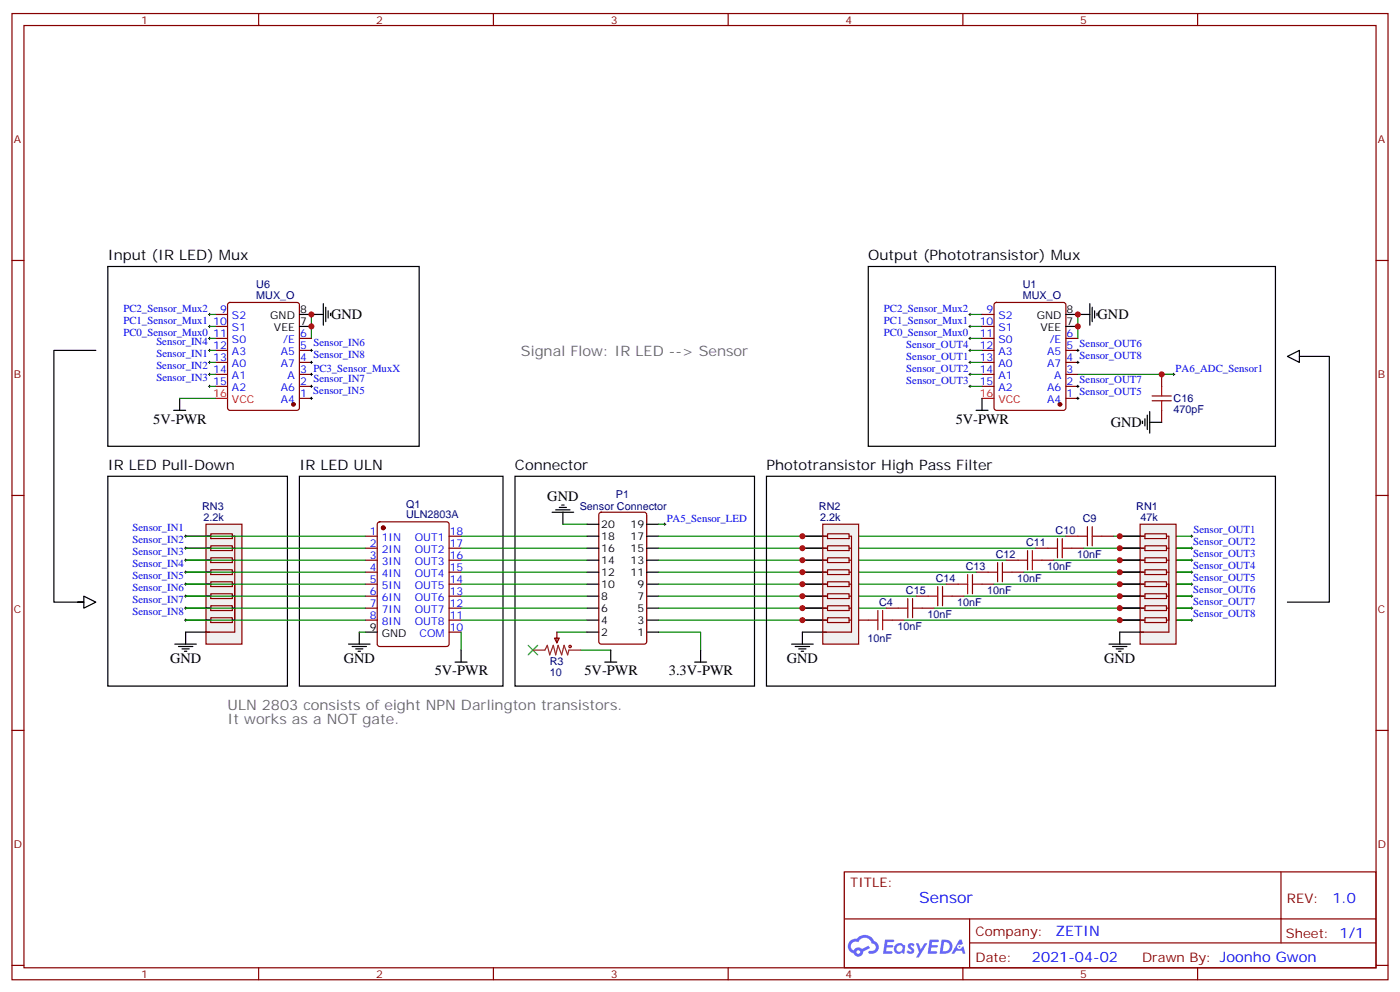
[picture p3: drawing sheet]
<svg xmlns="http://www.w3.org/2000/svg" width="412mm" height="292mm" viewBox="0 0 412 292" stroke-linecap="round" stroke-linejoin="round" font-family="sans-serif">
<g fill="none" stroke="#870000" stroke-width=".35">
<path d="M3.5 4h405.4v284.3h-405.4zM7.1 7.5h398.2v277.3h-398.2zM76.2 4v3.5M145.3 4v3.5M214.5 4v3.5M283.6 4v3.5M352.8 4v3.5M3.5 76.7h3.6M405.3 76.7h3.6M3.5 145.8h3.6M405.3 145.8h3.6M3.5 214.9h3.6"/>
<path d="M405.3 214.9h3.6M248.7 256.6h156.6v28.2h-156.6zM377.3 256.6v20.9M248.7 270.4h156.5M285.6 277.5h119.6M285.6 270.4v14.1M3.5 284.1h3.6M76.2 284.8v3.5M145.3 284.8v3.5M214.5 284.8v3.5M283.6 284.8v3.5M352.8 284.8v3.5"/>
<path d="M405.3 284.1h3.6"/>
</g>
<g fill="#5487ff">
<path d="M267.7 277.8a1.22 1.22 0 0 1 1.7 .2l-.4 .6a.47 .47 0 0 0-.3-.4 .47 .47 0 0 0-.5 .2l.1 .2a1.14 1.14 0 0 1 .8 1.8 1.14 1.14 0 0 1-1.9 0l-.2-.2 .5-.6 .7 .4a.29 .29 0 0 0 .3-.2 .29 .29 0 0 0-.2-.3 1.04 1.04 0 0 1-.6-1.7z"/>
<path d="M260.7 276.5h2.4l.3 .2-.2 .5h-1.8l-.1 .9h1.5l.3 .4-.3 .3h-1.6l-.2 1.1 1.7 .1 .2 .3-.2 .3-2.6 .1z"/>
<path d="M273.8 276.5h2.4l.3 .2-.1 .5h-1.8l-.2 .9h1.6l.3 .4-.4 .3h-1.6l-.1 1.1 1.7 .1 .2 .3-.2 .3-2.6 .1z"/>
<path d="M282.6 276.5h.7l.3 1.3-.6 .3a.69 .69 0 0 0-1 .3 .69 .69 0 0 0 .4 .9 .69 .69 0 0 0 .9-.6l.5-.3 .6 2.2h-.8l-.2-.8h-1.8l-.5 .8h-.8z"/>
<path d="M269.8 277.6h.8l.6 1.8 1.1-1.8h.9l-2.6 4.2h-.8l.9-1.6z"/>
<path d="M277.4 276.5l-.6 4.2h1.3a2.11 2.11 0 0 0 2.5-2.2 2.11 2.11 0 0 0-2.5-2zM278.1 277.2a1.39 1.39 0 0 1 1.7 1.5 1.39 1.39 0 0 1-1.8 1.2h-.3z"/>
<path d="M263.7 278.1a1.54 1.54 0 0 0-.1 2.2 1.54 1.54 0 0 0 2.2 .1l.6 .3 .3-2.3-.2-.3h-.4a1.49 1.49 0 0 0-2.4 0zM264 279.1a.94 .94 0 0 1 1.8 0 .94 .94 0 0 1-1.8 0z"/>
<path d="M250.4 276.9a2.18 2.18 0 0 0 1.1 3.7 1.44 1.44 0 0 0 1.6 .9 1.44 1.44 0 0 0 1.2-1.5l2-1-.5-.7-1.9 1a1.47 1.47 0 0 0-2.4 .4 1.39 1.39 0 0 1-.7-1.9 1.39 1.39 0 0 1 2-.5 2.12 2.12 0 0 1 2.2-1.3 2.12 2.12 0 0 1 1.9 1.7 1.14 1.14 0 0 1 1.1 1.4 1.14 1.14 0 0 1-1.7 .7 .43 .43 0 0 0-.5 .4 .43 .43 0 0 0 .4 .5 1.98 1.98 0 0 0 2.5-1.3 1.98 1.98 0 0 0-1.2-2.5 3.1 3.1 0 0 0-5.3-.7l-.9 .1zM252.3 280.2a.55 .55 0 0 1 1.1 0 .55 .55 0 0 1-1.1 0z"/>
<circle cx="282.6" cy="278.6" r=".26"/>
</g>
<g fill="none" stroke="#000" stroke-width=".35">
<path d="M31.7 78.4h91.8v52.9h-91.8zM255.8 78.4h119.9v52.9h-119.9zM88.2 92.5h7M88.2 96.1h3.5M95.2 89.4v6.3M96 90.4v4.3M96.7 91.5v2.1M97.4 92.2v.7M314 92.5h7M314 96.1h3.5M321 89.4v6.3M321.7 90.4v4.3"/>
<path d="M322.4 91.5v2.1M323.1 92.2v.7M52.9 117.2v3.6M289.3 117.2v3.6M51.2 120.8h3.5M287.5 120.8h3.5M151.7 140.2h70.5v61.7h-70.5zM172.9 157.8h3.5M172.9 154.3h3.5M190.5 157.8h3.5M190.5 154.3h3.5M172.9 179h3.5"/>
<path d="M172.9 175.4h3.5M172.9 171.9h3.5M172.9 168.4h3.5M172.9 164.9h3.5M172.9 161.3h3.5M190.5 179h3.5M190.5 175.4h3.5M190.5 171.9h3.5M190.5 168.4h3.5M190.5 164.9h3.5M190.5 161.3h3.5M172.9 186h3.5"/>
<path d="M172.9 182.5h3.5M178.2 194.8h3.5M179.9 191.3v3.5M190.5 186h3.5M190.5 182.5h3.5M204.6 194.8h3.5M206.4 191.3v3.5"/>
</g>
<g fill="none" stroke="#008700" stroke-width=".35">
<path d="M61.7 99.6h1.8M61.7 96.1h1.8M61.7 92.5h1.8M91.7 92.5v7.1M285.8 99.6h3.5M285.8 96.1h3.5M285.8 92.5h3.5M317.5 92.5v7.1M61.7 113.7h1.8M61.7 110.2h1.8M61.7 106.6h1.8M61.7 103.1h1.8"/>
<path d="M285.8 113.7h3.5M285.8 110.2h3.5M285.8 106.6h3.5M285.8 103.1h3.5M164 186h8.9M171.1 191.3h8.8M194 186h12.4v5.3"/>
</g>
<g fill="none" stroke="#870000" stroke-width=".35">
<path d="M63.5 99.6h3.5M63.5 92.5h3.5M63.5 96.1h3.5M67.3 89.2l.4-.2h19.8l.6 .4 .1 30.7-.5 .6-20 .1-.6-.5-.1-30.6zM88.2 99.6h3.5M289.3 99.6h3.5M289.3 92.5h3.5M289.3 96.1h3.5M293 89.2l.5-.2h19.8l.6 .4 .1 30.7-.5 .6-20 .1-.6-.5-.1-30.6zM314 99.6h3.5M63.5 113.7h3.5M63.5 110.2h3.5"/>
<path d="M63.5 106.6h3.5M63.5 103.1h3.5M88.2 117.2h3.5M88.2 113.7h3.5M88.2 110.2h3.5M88.2 106.6h3.5M88.2 103.1h3.5M289.3 113.7h3.5M289.3 110.2h3.5M289.3 106.6h3.5M289.3 103.1h3.5M314 117.2h3.5"/>
<path d="M314 113.7h3.5M314 110.2h3.5M314 106.6h3.5M314 103.1h3.5M176.6 150.9l.5-.2h12.7l.6 .5 .1 37.6-.5 .7h-12.9l-.7-.4v-37.7zM163.3 187.8h1.4l-.7 1.4zM164 186v3.2"/>
</g>
<g fill="#870000" stroke="#870000" stroke-width=".35">
<circle cx="86.4" cy="119" r=".53"/>
<circle cx="312.2" cy="119" r=".53"/>
</g>
<path d="M63.5 117.2h3.5M289.3 117.2h3.5" fill="none" stroke="#f00" stroke-width=".35"/>
<path d="M155.6 189.9l2.8 2.8M158.4 189.9l-2.8 2.8" fill="none" stroke="#3c3" stroke-width=".35"/>
<path d="M157 191.3h3.5l.7-1.4 .7 2.8 1.1-2.8 .7 2.8 .7-2.8 1.1 2.8 .7-2.8 1 2.8 .4-1.4h3.5" fill="none" stroke="#8c2424" stroke-width=".35"/>
<circle cx="167.9" cy="190.3" r=".35" fill="none" stroke="#a10000" stroke-width=".35"/>
<g fill="none" stroke="#000" stroke-width=".29">
<path d="M61.4 96.1h.7M61.4 99.6h.7M61.4 92.5h.7M61.7 92.2v.7M61.7 95.7v.7M61.7 99.2v.7M285.4 96.1h.7M285.4 99.6h.7M285.4 92.5h.7M285.8 92.2v.7M285.8 95.7v.7M285.8 99.2v.7"/>
<path d="M61.4 110.2h.7M61.4 106.6h.7M61.4 113.7h.7M61.4 103.1h.7M61.7 102.8v.7M61.7 106.3v.7M61.7 109.8v.7M61.7 113.3v.8M91.4 110.2h.7M91.4 106.6h.7M91.4 113.7h.7M91.4 103.1h.7"/>
<path d="M91.4 117.2h.7M91.7 102.8v.7M91.7 106.3v.7M91.7 109.8v.7M91.7 113.3v.8M91.7 116.9v.7M285.4 110.2h.7M285.4 106.6h.7M285.4 113.7h.7M285.4 103.1h.7M285.8 102.8v.7M285.8 106.3v.7"/>
<path d="M285.8 109.8v.7M285.8 113.3v.8M317.1 106.6h.8M317.1 113.7h.8M317.1 103.1h.8M317.1 117.2h.8M317.5 102.8v.7M317.5 106.3v.7M317.5 113.3v.8M317.5 116.9v.7M345.4 110.2h.7M345.7 109.8v.7"/>
<path d="M54.3 157.8h.7M54.7 157.4v.8M54.3 175.4h.7M54.3 179h.7M54.3 171.9h.7M54.3 168.4h.7M54.3 164.9h.7M54.3 161.3h.7M54.7 161v.7M54.7 164.5v.7M54.7 168v.7M54.7 171.6v.7"/>
<path d="M54.7 175.1v.7M54.7 178.6v.7M54.3 182.5h.7M54.7 182.1v.7"/>
</g>
<path d="M60.7 154.3h10.6v35.2h-10.6z" fill="#f0f0f0" stroke="#870000" stroke-width=".35"/>
<g fill="none" stroke="#000" stroke-width=".35">
<path d="M336.5 123.9v.7M337.3 123.2v2.1M338 122.2v4.2M338.7 124.3h3.5M338.7 121.1v6.4M31.7 140.2h53v61.7h-53zM54.7 157.8h7M88.2 140.2h60v61.7h-60zM162.6 150.7h6.4M163.7 150h4.2M164.7 149.3h2.2M165.5 148.6h.7"/>
<path d="M165.8 150.7v3.6M54.7 179h7M54.7 175.4h7M54.7 171.9h7M54.7 168.4h7M54.7 164.9h7M54.7 161.3h7M51.5 189.5h6.4M52.6 190.3h4.2M53.6 191h2.1M54.3 191.7h.7M54.7 182.5h7"/>
<path d="M61.7 186h-7v3.5M102.7 189.5h6.3M103.7 190.3h4.2M104.8 191h2.1M105.5 191.7h.7M105.8 186v3.5M107.6 186h3.5M134.1 194.8h3.5M135.8 191.3v3.5M233.2 189.5h6.3M234.2 190.3h4.3M235.3 191h2.1"/>
<path d="M236 191.7h.7M236.4 186v3.5M326.7 189.5h6.3M327.7 190.3h4.3M328.8 191h2.1M329.5 191.7h.7M329.8 186v3.5"/>
</g>
<g fill="none" stroke="#870000" stroke-width=".35">
<path d="M342.2 110.2v3.5M342.2 120.8v3.5M60.7 157.8h1.4M62.1 157.1h6.3v1.4h-6.3zM68.4 157.8h.7v28.2h-8.4M107.6 157.8h3.5M111.4 153.8l.4-.2h19.8l.6 .4 .1 35.5-.5 .7-20 .1-.6-.5-.1-35.5zM132.3 157.8h3.5M314 157.8h3.5M324.6 157.8h3.5M60.7 179h1.4M60.7 175.4h1.4"/>
<path d="M60.7 171.9h1.4M60.7 168.4h1.4M60.7 164.9h1.4M60.7 161.3h1.4M62.1 178.3h6.3v1.4h-6.3zM62.1 174.7h6.3v1.4h-6.3zM62.1 171.2h6.3v1.4h-6.3zM62.1 167.7h6.3v1.4h-6.3zM62.1 164.1h6.3v1.5h-6.3zM62.1 160.6h6.3v1.4h-6.3zM68.4 179h.7M68.4 175.4h.7"/>
<path d="M68.4 171.9h.7M68.4 168.4h.7M68.4 164.9h.7M68.4 161.3h.7M107.6 179h3.5M107.6 175.4h3.5M107.6 171.9h3.5M107.6 168.4h3.5M107.6 164.9h3.5M107.6 161.3h3.5M132.3 179h3.5M132.3 175.4h3.5"/>
<path d="M132.3 171.9h3.5M132.3 168.4h3.5M132.3 164.9h3.5M132.3 161.3h3.5M261.1 179h3.5M269.9 175.4h3.5M271.6 179h3.6M278.7 171.9h3.5M280.5 175.4h3.5M287.5 168.4h3.5M289.3 171.9h3.5M296.3 164.9h3.6"/>
<path d="M298.1 168.4h3.5M305.2 161.3h3.5M306.9 164.9h3.5M315.7 161.3h3.6M60.7 182.5h1.4M62.1 181.8h6.3v1.4h-6.3zM68.4 182.5h.7M107.6 182.5h3.5M132.3 182.5h3.5M132.3 186h3.5M252.2 182.5h3.6M262.8 182.5h3.5"/>
</g>
<g fill="none" stroke="#a10000" stroke-width=".35">
<path d="M339.4 116.5h5.6M339.4 117.9h5.6M342.2 113.7v2.8M342.2 117.9v2.9M311.5 158.5v5.6M312.9 158.5v5.6M317.5 157.8h2.8M320.3 155v5.6M321.7 157.8h2.9M321.7 155v5.6M258.6 179.7v5.6M260 179.7v5.6"/>
<path d="M264.6 179h2.8M267.4 176.1v5.7M268.8 179h2.8M268.8 176.1v5.7M273.4 175.4h2.8M276.2 172.6v5.7M277.6 175.4h2.9M277.6 172.6v5.7M282.2 171.9h2.8M285 169.1v5.6M286.5 171.9h2.8M286.5 169.1v5.6"/>
<path d="M291 168.4h2.9M293.9 165.6v5.6M295.3 168.4h2.8M295.3 165.6v5.6M299.9 164.9h2.8M302.7 162v5.7M304.1 164.9h2.8M304.1 162v5.7M308.7 161.3h2.8M312.9 161.3h2.8M255.8 182.5h2.8M260 182.5h2.8"/>
</g>
<g fill="none" stroke="#008700" stroke-width=".35">
<path d="M317.5 110.2h28.2M135.8 157.8h37.1M165.8 154.3h7.1M194 154.3h1.8M194 157.8h120M135.8 168.4h37.1M135.8 161.3h37.1M135.8 164.9h37.1M135.8 171.9h37.1M135.8 175.4h37.1M135.8 179h37.1M194 168.4h93.5"/>
<path d="M194 161.3h111.2M194 164.9h102.3M194 171.9h84.7M194 175.4h75.9M194 179h67.1M275.2 179h75.8M284 175.4h67M292.8 171.9h58.2M301.6 168.4h49.4M310.4 164.9h40.6M319.3 161.3h31.7M135.8 186v5.3"/>
<path d="M135.8 182.5h37.1M194 182.5h58.2M266.3 182.5h84.7"/>
</g>
<g fill="none" stroke="#000" stroke-width=".29">
<path d="M195.4 154.3h.7M195.8 153.9v.7M350.7 157.8h.7M351 157.4v.8M350.7 161.3h.7M350.7 164.9h.7M350.7 168.4h.7M350.7 171.9h.7M350.7 175.4h.7M350.7 179h.7M351 161v.7M351 164.5v.7"/>
<path d="M351 168v.7M351 171.6v.7M351 175.1v.7M351 178.6v.7M350.7 182.5h.7M351 182.1v.7"/>
</g>
<circle cx="112.9" cy="155.3" r=".53" fill="#870000" stroke="#870000" stroke-width=".35"/>
<path d="M242.4 154.3h10.5v35.2h-10.5z" fill="#f0f0f0" stroke="#870000" stroke-width=".35"/>
<path d="M236.4 157.8h7M236.4 179h7M236.4 175.4h7M236.4 171.9h7M236.4 168.4h7M236.4 164.9h7M236.4 161.3h7M236.4 186h7M236.4 182.5h7" fill="none" stroke="#000" stroke-width=".35"/>
<g fill="none" stroke="#870000" stroke-width=".35">
<path d="M242.4 157.8h1.4M243.8 157.1h6.3v1.4h-6.3zM250.1 157.8h.7v28.2h-8.4M242.4 179h1.4M242.4 175.4h1.4M242.4 171.9h1.4M242.4 168.4h1.4M242.4 164.9h1.4M242.4 161.3h1.4M243.8 178.3h6.3v1.4h-6.3zM243.8 174.7h6.3v1.4h-6.3zM243.8 171.2h6.3v1.4h-6.3z"/>
<path d="M243.8 167.7h6.3v1.4h-6.3zM243.8 164.1h6.3v1.5h-6.3zM243.8 160.6h6.3v1.4h-6.3zM250.1 179h.7M250.1 175.4h.7M250.1 171.9h.7M250.1 168.4h.7M250.1 164.9h.7M250.1 161.3h.7M242.4 182.5h1.4M243.8 181.8h6.3v1.4h-6.3zM250.1 182.5h.7"/>
</g>
<path d="M328.1 157.8h22.9M329.8 179h21.2M329.8 175.4h21.2M329.8 171.9h21.2M329.8 168.4h21.2M329.8 164.9h21.2M329.8 161.3h21.2M329.8 182.5h21.2" fill="none" stroke="#008700" stroke-width=".35"/>
<path d="M335.8 154.3h10.6v35.2h-10.6z" fill="#f0f0f0" stroke="#870000" stroke-width=".35"/>
<path d="M28.2 103.1h-12.3v74.1h8.8v-1.8l3.5 1.8-3.5 1.8v-1.8h-1.8M382.8 104.9v1.7l-3.6-1.7 3.6-1.8v1.8h8.8v72.3h-12.4M225.8 140.2h149.9v61.7h-149.9zM329.8 157.8h7.1M329.8 179h7.1M329.8 175.4h7.1M329.8 171.9h7.1M329.8 168.4h7.1M329.8 164.9h7.1M329.8 161.3h7.1M329.8 186h7.1M329.8 182.5h7.1" fill="none" stroke="#000" stroke-width=".35"/>
<g fill="none" stroke="#870000" stroke-width=".35">
<path d="M335.8 157.8h1.5M337.3 157.1h6.3v1.4h-6.3zM343.6 157.8h.7v28.2h-8.5M335.8 179h1.5M335.8 175.4h1.5M335.8 171.9h1.5M335.8 168.4h1.5M335.8 164.9h1.5M335.8 161.3h1.5M337.3 178.3h6.3v1.4h-6.3zM337.3 174.7h6.3v1.4h-6.3zM337.3 171.2h6.3v1.4h-6.3z"/>
<path d="M337.3 167.7h6.3v1.4h-6.3zM337.3 164.1h6.3v1.5h-6.3zM337.3 160.6h6.3v1.4h-6.3zM343.6 179h.7M343.6 175.4h.7M343.6 171.9h.7M343.6 168.4h.7M343.6 164.9h.7M343.6 161.3h.7M335.8 182.5h1.5M337.3 181.8h6.3v1.4h-6.3zM343.6 182.5h.7"/>
</g>
<path d="M52.9 117.2h10.6M54.7 157.8h52.9M54.7 161.3h52.9M54.7 164.9h52.9M54.7 168.4h52.9M54.7 171.9h52.9M54.7 175.4h52.9M54.7 179h52.9M54.7 182.5h52.9M105.8 186h1.8" fill="none" stroke="#008700" stroke-width=".35"/>
<g fill="#c00">
<circle cx="91.7" cy="92.5" r=".88"/>
<circle cx="91.7" cy="96.1" r=".88"/>
<circle cx="317.5" cy="92.5" r=".88"/>
<circle cx="317.5" cy="96.1" r=".88"/>
<circle cx="342.2" cy="110.2" r=".88"/>
<circle cx="236.4" cy="179" r=".88"/>
<circle cx="236.4" cy="182.5" r=".88"/>
<circle cx="236.4" cy="175.4" r=".88"/>
<circle cx="236.4" cy="171.9" r=".88"/>
<circle cx="236.4" cy="168.4" r=".88"/>
<circle cx="236.4" cy="164.9" r=".88"/>
<circle cx="236.4" cy="161.3" r=".88"/>
<circle cx="236.4" cy="157.8" r=".88"/>
<circle cx="329.8" cy="157.8" r=".88"/>
<circle cx="329.8" cy="161.3" r=".88"/>
<circle cx="329.8" cy="164.9" r=".88"/>
<circle cx="329.8" cy="168.4" r=".88"/>
<circle cx="329.8" cy="171.9" r=".88"/>
<circle cx="329.8" cy="175.4" r=".88"/>
<circle cx="329.8" cy="179" r=".88"/>
<circle cx="329.8" cy="182.5" r=".88"/>
</g>
<text font-size="4.6" fill="#00f" x="270.8" y="265.6">Sensor</text>
<g font-size="4.2">
<text x="31.7" y="76.7">Input (IR LED) Mux</text>
<text x="255.8" y="76.7">Output (Phototransistor) Mux</text>
<text x="97.5" y="94">GND</text>
<text x="323.3" y="94">GND</text>
<text x="45.2" y="124.7">5V-PWR</text>
<text x="281.5" y="124.7">5V-PWR</text>
<text x="327.2" y="125.7">GND</text>
<text x="31.7" y="138.4">IR LED Pull-Down</text>
<text x="88.2" y="138.4">IR LED ULN</text>
<text x="151.7" y="138.4">Connector</text>
<text x="225.8" y="138.4">Phototransistor High Pass Filter</text>
<text x="161.2" y="147.5">GND</text>
<text x="50.1" y="195.2">GND</text>
<text x="101.2" y="195.2">GND</text>
<text x="231.8" y="195.2">GND</text>
<text x="325.3" y="195.2">GND</text>
<text x="128.1" y="198.8">5V-PWR</text>
<text x="172.2" y="198.8">5V-PWR</text>
<text x="197" y="198.8">3.3V-PWR</text>
</g>
<g font-size="4.2" fill="#666">
<text x="153.5" y="104.9">Signal Flow: IR LED --&gt; Sensor</text>
<text x="67" y="209">ULN 2803 consists of eight NPN Darlington transistors.</text>
<text x="67" y="213.2">It works as a NOT gate.</text>
</g>
<g font-size="4.2" fill="#00f">
<text x="392.5" y="265.8">1.0</text>
<text x="310.9" y="275.4">ZETIN</text>
<text x="304" y="283.2">2021-04-02</text>
</g>
<g font-size="3.9" fill="#800">
<text x="250.5" y="261.2">TITLE:</text>
<text x="379.1" y="265.8">REV:</text>
<text x="287.4" y="275.4">Company:</text>
<text x="378.7" y="276">Sheet: 1/1</text>
<text x="287.4" y="283">Date:</text>
<text x="336.4" y="283.1">Drawn By: Joonho Gwon</text>
</g>
<g font-size="3.2" fill="#800">
<text x="41.6" y="7">1</text>
<text x="110.8" y="7">2</text>
<text x="179.9" y="7">3</text>
<text x="249.1" y="7">4</text>
<text x="318.2" y="7">5</text>
<text x="4.1" y="42.1">A</text>
<text x="405.9" y="42.1">A</text>
<text x="4.1" y="111.2">B</text>
<text x="405.9" y="111.2">B</text>
<text x="4.1" y="180.4">C</text>
<text x="405.9" y="180.4">C</text>
<text x="4.1" y="249.5">D</text>
<text x="405.9" y="249.5">D</text>
<text x="41.6" y="287.8">1</text>
<text x="110.8" y="287.8">2</text>
<text x="179.9" y="287.8">3</text>
<text x="249.1" y="287.8">4</text>
<text x="318.2" y="287.8">5</text>
</g>
<g font-size="3.2" fill="#000080">
<text x="75.5" y="87.9">MUX_O</text>
<text x="75.5" y="84.8">U6</text>
<text x="301.3" y="87.9">MUX_O</text>
<text x="301.3" y="84.8">U1</text>
<text x="345.7" y="118.3">C16</text>
<text x="345.7" y="121.5">470pF</text>
<text x="119.6" y="149.4">Q1</text>
<text x="181.4" y="146.5">P1</text>
<text x="59.6" y="150">RN3</text>
<text x="59.9" y="153.2">2.2k</text>
<text x="119.6" y="152.5">ULN2803A</text>
<text x="170.8" y="150.2">Sensor Connector</text>
<text x="241.2" y="150">RN2</text>
<text x="241.6" y="153.2">2.2k</text>
<text x="318.9" y="153.6">C9</text>
<text x="334.7" y="150">RN1</text>
<text x="336" y="153.2">47k</text>
<text x="302.3" y="160.7">C11</text>
<text x="311" y="157.2">C10</text>
<text x="284.5" y="167.7">C13</text>
<text x="293.3" y="164.2">C12</text>
<text x="308.5" y="167.8">10nF</text>
<text x="317.3" y="164.3">10nF</text>
<text x="275.7" y="171.3">C14</text>
<text x="299.6" y="171.3">10nF</text>
<text x="259" y="178.3">C4</text>
<text x="266.9" y="174.8">C15</text>
<text x="282" y="178.4">10nF</text>
<text x="290.8" y="174.8">10nF</text>
<text x="264.4" y="185.4">10nF</text>
<text x="273.2" y="181.9">10nF</text>
<text x="255.5" y="189">10nF</text>
<text x="161.9" y="195.7">R3</text>
<text x="161.9" y="198.8">10</text>
</g>
<g font-size="3.2" fill="#00f">
<text x="36.4" y="95.2">PC1_Sensor_Mux1</text>
<text x="36.4" y="91.9">PC2_Sensor_Mux2</text>
<text x="62.8" y="95.7">10</text>
<text x="64.8" y="92.2">9</text>
<text x="68.3" y="93.9">S2</text>
<text x="260.4" y="91.9">PC2_Sensor_Mux2</text>
<text x="260.4" y="95.2">PC1_Sensor_Mux1</text>
<text x="288.6" y="95.7">10</text>
<text x="290.6" y="92.2">9</text>
<text x="294.1" y="93.9">S2</text>
<text x="36.4" y="98.7">PC0_Sensor_Mux0</text>
<text x="46.1" y="101.6">Sensor_IN4</text>
<text x="62.8" y="99.2">11</text>
<text x="68.3" y="97.5">S1</text>
<text x="68.3" y="101">S0</text>
<text x="83.4" y="101">/E</text>
<text x="88.4" y="99.2">6</text>
<text x="92.3" y="101.9">Sensor_IN6</text>
<text x="260.4" y="98.7">PC0_Sensor_Mux0</text>
<text x="288.6" y="99.2">11</text>
<text x="294.1" y="97.5">S1</text>
<text x="294.1" y="101">S0</text>
<text x="309.2" y="101">/E</text>
<text x="314.1" y="99.2">6</text>
<text x="46.1" y="105.2">Sensor_IN1</text>
<text x="62.8" y="102.8">12</text>
<text x="62.8" y="106.3">13</text>
<text x="68.3" y="104.5">A3</text>
<text x="82.7" y="104.5">A5</text>
<text x="88.4" y="106.3">4</text>
<text x="88.4" y="102.8">5</text>
<text x="92.3" y="105.4">Sensor_IN8</text>
<text x="266.9" y="102.5">Sensor_OUT4</text>
<text x="267" y="106">Sensor_OUT1</text>
<text x="288.6" y="102.8">12</text>
<text x="288.6" y="106.3">13</text>
<text x="294.1" y="104.5">A3</text>
<text x="308.5" y="104.5">A5</text>
<text x="314.1" y="106.3">4 Sensor_OUT8</text>
<text x="314.1" y="102.8">5 Sensor_OUT6</text>
<text x="46.1" y="108.7">Sensor_IN2</text>
<text x="46.1" y="112.2">Sensor_IN3</text>
<text x="62.8" y="109.8">14</text>
<text x="62.8" y="113.3">15</text>
<text x="68.3" y="108.1">A0</text>
<text x="68.3" y="111.6">A1</text>
<text x="82.7" y="108.1">A7</text>
<text x="84.7" y="111.6">A</text>
<text x="88.4" y="113.3">2</text>
<text x="88.4" y="109.8">3 PC3_Sensor_MuxX</text>
<text x="92.3" y="112.4">Sensor_IN7</text>
<text x="266.9" y="109.6">Sensor_OUT2</text>
<text x="267" y="113.1">Sensor_OUT3</text>
<text x="288.6" y="109.8">14</text>
<text x="288.6" y="113.3">15</text>
<text x="294.1" y="108.1">A0</text>
<text x="294.1" y="111.6">A1</text>
<text x="308.5" y="108.1">A7</text>
<text x="310.5" y="111.6">A</text>
<text x="314.1" y="113.3">2 Sensor_OUT7</text>
<text x="314.1" y="109.8">3</text>
<text x="346.3" y="109.5">PA6_ADC_Sensor1</text>
<text x="68.3" y="115.1">A2</text>
<text x="82.7" y="118.6">A4</text>
<text x="82.7" y="115.1">A6</text>
<text x="88.4" y="116.9">1</text>
<text x="92.3" y="116">Sensor_IN5</text>
<text x="294.1" y="115.1">A2</text>
<text x="308.5" y="118.6">A4</text>
<text x="308.5" y="115.1">A6</text>
<text x="314.1" y="116.9">1 Sensor_OUT5</text>
<text x="196.4" y="153.6">PA5_Sensor_LED</text>
<text x="39" y="159.8">Sensor_IN2</text>
<text x="39" y="156.3">Sensor_IN1</text>
<text x="108.9" y="157.4">1</text>
<text x="108.9" y="161">2</text>
<text x="112.4" y="159.2">1IN</text>
<text x="122.2" y="159.2">OUT1</text>
<text x="132.5" y="161">17</text>
<text x="132.5" y="157.4">18</text>
<text x="351.5" y="160.4">Sensor_OUT2</text>
<text x="351.5" y="156.9">Sensor_OUT1</text>
<text x="39" y="166.9">Sensor_IN4</text>
<text x="39" y="163.4">Sensor_IN3</text>
<text x="108.9" y="164.5">3</text>
<text x="112.4" y="162.7">2IN</text>
<text x="112.4" y="166.3">3IN</text>
<text x="122.2" y="166.3">OUT3</text>
<text x="122.2" y="162.7">OUT2</text>
<text x="132.5" y="164.5">16</text>
<text x="351.5" y="164">Sensor_OUT3</text>
<text x="351.5" y="167.5">Sensor_OUT4</text>
<text x="39" y="173.9">Sensor_IN6</text>
<text x="39" y="170.4">Sensor_IN5</text>
<text x="108.9" y="168">4</text>
<text x="108.9" y="171.6">5</text>
<text x="112.4" y="169.8">4IN</text>
<text x="112.4" y="173.3">5IN</text>
<text x="122.2" y="173.3">OUT5</text>
<text x="122.2" y="169.8">OUT4</text>
<text x="132.5" y="171.6">14</text>
<text x="132.5" y="168">15</text>
<text x="351.5" y="171">Sensor_OUT5</text>
<text x="39" y="177.5">Sensor_IN7</text>
<text x="108.9" y="175.1">6</text>
<text x="108.9" y="178.6">7</text>
<text x="112.4" y="176.8">6IN</text>
<text x="122.2" y="176.8">OUT6</text>
<text x="132.5" y="178.6">12</text>
<text x="132.5" y="175.1">13</text>
<text x="351.5" y="174.6">Sensor_OUT6</text>
<text x="351.5" y="178.1">Sensor_OUT7</text>
<text x="39" y="181">Sensor_IN8</text>
<text x="108.9" y="182.1">8</text>
<text x="112.4" y="180.4">7IN</text>
<text x="112.4" y="183.9">8IN</text>
<text x="122.2" y="183.9">OUT8</text>
<text x="122.2" y="180.4">OUT7</text>
<text x="132.5" y="185.7">10</text>
<text x="132.5" y="182.1">11</text>
<text x="351.5" y="181.6">Sensor_OUT8</text>
<text x="123.6" y="187.4">COM</text>
</g>
<g font-size="3.2">
<text x="79.6" y="93.9">GND</text>
<text x="88.4" y="95.7">7</text>
<text x="88.4" y="92.2">8</text>
<text x="305.4" y="93.9">GND</text>
<text x="314.1" y="95.7">7</text>
<text x="314.1" y="92.2">8</text>
<text x="80.7" y="97.5">VEE</text>
<text x="306.5" y="97.5">VEE</text>
<text x="177.1" y="155.3">20</text>
<text x="185.8" y="155.3">19</text>
<text x="177.1" y="158.9">18</text>
<text x="185.8" y="158.9">17</text>
<text x="177.1" y="165.9">14</text>
<text x="177.1" y="162.4">16</text>
<text x="185.8" y="165.9">13</text>
<text x="185.8" y="162.4">15</text>
<text x="177.1" y="173">10</text>
<text x="177.1" y="169.4">12</text>
<text x="185.8" y="169.4">11</text>
<text x="187.8" y="173">9</text>
<text x="177.1" y="176.5">8</text>
<text x="187.8" y="176.5">7</text>
<text x="108.9" y="185.7">9</text>
<text x="177.1" y="183.6">4</text>
<text x="177.1" y="180">6</text>
<text x="187.8" y="183.6">3</text>
<text x="187.8" y="180">5</text>
<text x="112.4" y="187.4">GND</text>
<text x="177.1" y="187.1">2</text>
<text x="187.8" y="187.1">1</text>
</g>
<g font-size="3.2" fill="#f00">
<text x="62.8" y="116.9">16</text>
<text x="68.3" y="118.6">VCC</text>
<text x="288.6" y="116.9">16</text>
<text x="294.1" y="118.6">VCC</text>
</g>
</svg>
